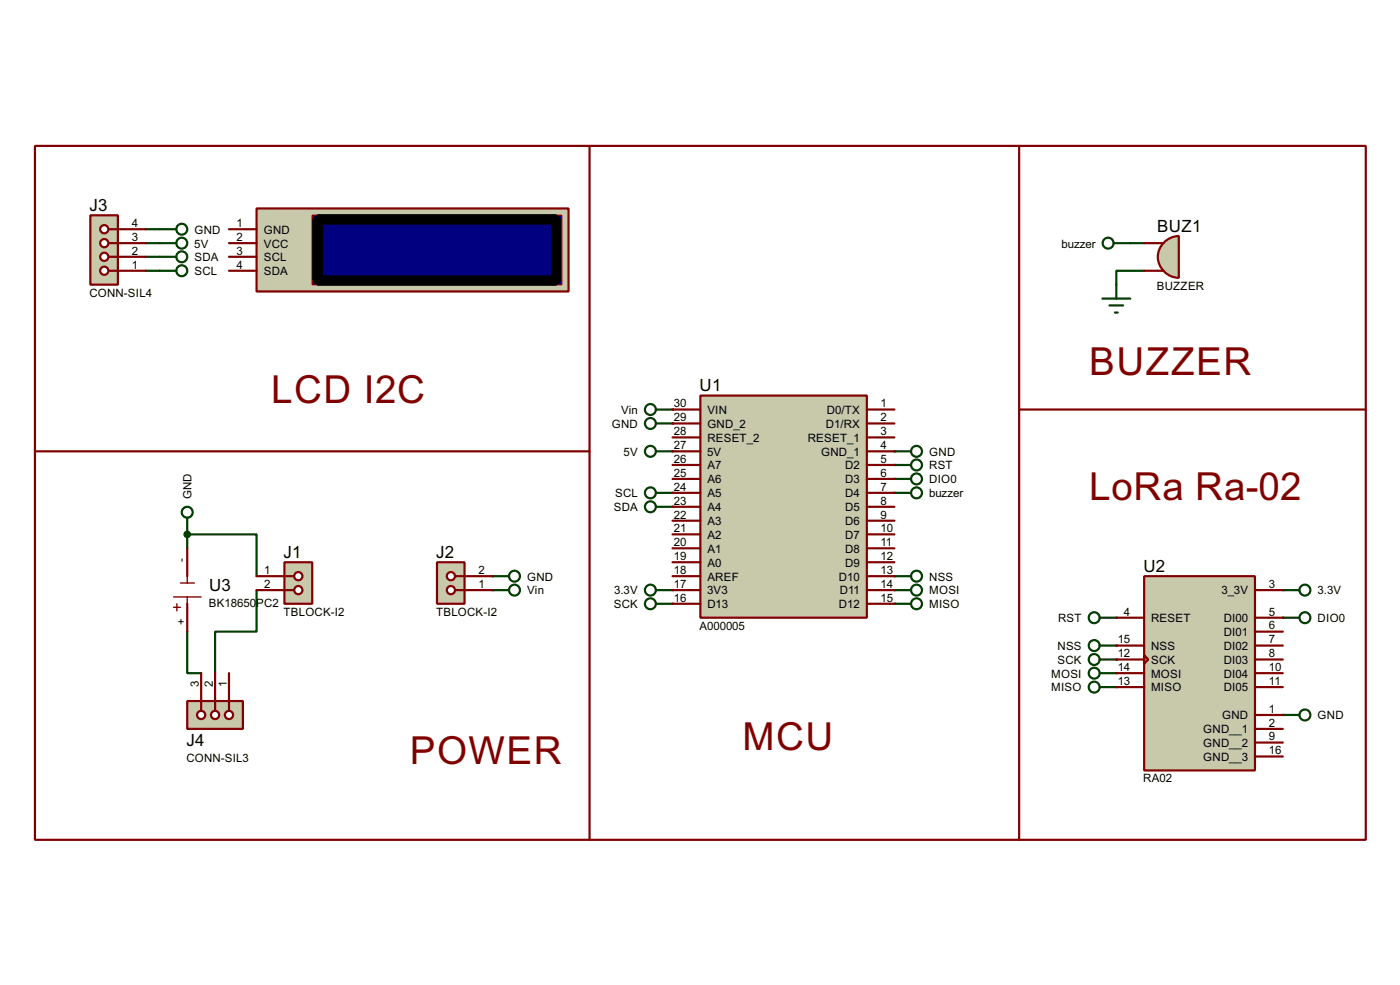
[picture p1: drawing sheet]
<svg xmlns="http://www.w3.org/2000/svg" width="256mm" height="180mm" viewBox="0 0 256 180" stroke-linecap="round" stroke-linejoin="round" font-family="sans-serif">
<g fill="#004000">
<circle cx="90.2" cy="108" r=".2"/>
<circle cx="90.2" cy="105.5" r=".2"/>
<circle cx="34.3" cy="97.8" r=".2"/>
</g>
<path d="M26.7 42h2.6M26.7 44.5h2.6M26.7 47h2.6M26.7 49.6h2.6M207.1 44.5h2.5M209.6 49.6h-5.1v2.5M34.3 100.4v-2.6h12.7v7.7M34.3 115.6v7.6h2.6M47 108v7.6h-7.6v7.6" fill="none" stroke="#004000" stroke-width=".4"/>
<g fill="#004000">
<circle cx="123.2" cy="108" r=".2"/>
<circle cx="123.2" cy="82.6" r=".2"/>
<circle cx="123.2" cy="92.8" r=".2"/>
<circle cx="123.2" cy="90.2" r=".2"/>
<circle cx="163.9" cy="105.5" r=".2"/>
<circle cx="163.9" cy="108" r=".2"/>
<circle cx="163.9" cy="110.5" r=".2"/>
<circle cx="123.2" cy="110.5" r=".2"/>
<circle cx="163.9" cy="85.1" r=".2"/>
<circle cx="163.9" cy="87.7" r=".2"/>
<circle cx="163.9" cy="90.2" r=".2"/>
<circle cx="163.9" cy="82.6" r=".2"/>
<circle cx="123.2" cy="77.5" r=".2"/>
<circle cx="123.2" cy="75" r=".2"/>
<circle cx="235" cy="108" r=".2"/>
<circle cx="235" cy="113.1" r=".2"/>
<circle cx="235" cy="130.9" r=".2"/>
<circle cx="204.5" cy="125.8" r=".2"/>
<circle cx="204.5" cy="123.2" r=".2"/>
<circle cx="204.5" cy="118.2" r=".2"/>
<circle cx="204.5" cy="113.1" r=".2"/>
<circle cx="204.5" cy="120.7" r=".2"/>
</g>
<path d="M52.1 102.9h5.1v7.6h-5.1z" fill="#c8c8aa" stroke="#800000" stroke-width=".4"/>
<path d="M52.1 105.5h1.8" fill="none" stroke="#800000" stroke-width=".4"/>
<circle cx="54.6" cy="105.5" r=".75" fill="#feffff" stroke="#800000" stroke-width=".4"/>
<path d="M52.1 108h1.8" fill="none" stroke="#800000" stroke-width=".4"/>
<circle cx="54.6" cy="108" r=".75" fill="#feffff" stroke="#800000" stroke-width=".4"/>
<path d="M34.3 100.4v5.1M34.3 110.5v5.1M47 105.5h5.1M47 108h5.1" fill="none" stroke="#800000" stroke-width=".4"/>
<path d="M31.8 109.3h5.1M31.8 111.2h1.3M32.4 110.5v1.3M33.1 106.7h2.5M34.3 105.5v1.2M34.3 109.3v1.2" fill="none" stroke="#800000" stroke-width=".25"/>
<g fill="none" stroke="#004000" stroke-width=".4">
<path d="M90.2 108h3.1M90.2 105.5h3.1"/>
<circle cx="94.2" cy="105.5" r="1"/>
<circle cx="94.2" cy="108" r="1"/>
</g>
<path d="M80.1 102.9h5v7.6h-5z" fill="#c8c8aa" stroke="#800000" stroke-width=".4"/>
<path d="M83.4 108h1.7" fill="none" stroke="#800000" stroke-width=".4"/>
<circle cx="82.6" cy="108" r=".75" fill="#feffff" stroke="#800000" stroke-width=".4"/>
<path d="M83.4 105.5h1.7" fill="none" stroke="#800000" stroke-width=".4"/>
<circle cx="82.6" cy="105.5" r=".75" fill="#feffff" stroke="#800000" stroke-width=".4"/>
<path d="M85.1 108h5.1M85.1 105.5h5.1" fill="none" stroke="#800000" stroke-width=".4"/>
<g fill="none" stroke="#004000" stroke-width=".4">
<path d="M120.2 75h3M120.2 77.5h3M34.3 94.8v3M163.9 82.6h3M120.2 108h3M235 108h3.1"/>
<circle cx="119.1" cy="75" r="1"/>
<circle cx="119.1" cy="77.5" r="1"/>
<circle cx="34.3" cy="93.8" r="1"/>
<circle cx="167.9" cy="82.6" r="1"/>
<circle cx="119.1" cy="108" r="1"/>
<circle cx="239" cy="108" r="1"/>
</g>
<circle cx="34.3" cy="97.8" r=".5" fill="#004000" stroke="#004000" stroke-width=".4"/>
<path d="M16.6 39.4h5v12.7h-5z" fill="#c8c8aa" stroke="#800000" stroke-width=".4"/>
<path d="M19.9 49.6h1.7" fill="none" stroke="#800000" stroke-width=".4"/>
<circle cx="19.1" cy="49.6" r=".75" fill="#feffff" stroke="#800000" stroke-width=".4"/>
<path d="M19.9 47h1.7" fill="none" stroke="#800000" stroke-width=".4"/>
<circle cx="19.1" cy="47" r=".75" fill="#feffff" stroke="#800000" stroke-width=".4"/>
<path d="M19.9 44.5h1.7" fill="none" stroke="#800000" stroke-width=".4"/>
<circle cx="19.1" cy="44.5" r=".75" fill="#feffff" stroke="#800000" stroke-width=".4"/>
<path d="M19.9 42h1.7" fill="none" stroke="#800000" stroke-width=".4"/>
<circle cx="19.1" cy="42" r=".75" fill="#feffff" stroke="#800000" stroke-width=".4"/>
<path d="M21.6 49.6h5.1M21.6 47h5.1M21.6 44.5h5.1M21.6 42h5.1" fill="none" stroke="#800000" stroke-width=".4"/>
<g fill="none" stroke="#004000" stroke-width=".4">
<path d="M29.3 42h3M29.3 44.5h3M29.3 47h3M29.3 49.6h3M120.2 82.6h3M120.2 92.8h3M120.2 90.2h3"/>
<circle cx="33.3" cy="42" r="1"/>
<circle cx="33.3" cy="49.6" r="1"/>
<circle cx="33.3" cy="44.5" r="1"/>
<circle cx="33.3" cy="47" r="1"/>
<circle cx="119.1" cy="82.6" r="1"/>
<circle cx="119.1" cy="92.8" r="1"/>
<circle cx="119.1" cy="90.2" r="1"/>
</g>
<path d="M34.3 128.3h10.2v5.1h-10.2z" fill="#c8c8aa" stroke="#800000" stroke-width=".4"/>
<path d="M42 128.3v1.8" fill="none" stroke="#800000" stroke-width=".4"/>
<circle cx="41.9" cy="130.9" r=".75" fill="#feffff" stroke="#800000" stroke-width=".4"/>
<path d="M39.4 128.3v1.8" fill="none" stroke="#800000" stroke-width=".4"/>
<circle cx="39.4" cy="130.9" r=".75" fill="#feffff" stroke="#800000" stroke-width=".4"/>
<path d="M36.9 128.3v1.8" fill="none" stroke="#800000" stroke-width=".4"/>
<circle cx="36.8" cy="130.9" r=".75" fill="#feffff" stroke="#800000" stroke-width=".4"/>
<path d="M36.9 123.2v5.1M39.4 123.2v5.1M42 123.2v5.1" fill="none" stroke="#800000" stroke-width=".4"/>
<path d="M57.2 39.4h45.7v12.7h-45.7z" fill="#fff" stroke="#800000" stroke-width=".25"/>
<path d="M47 38.2h57.2v15.2h-57.2z" fill="#c8c8aa" stroke="#800000" stroke-width=".4"/>
<path d="M57.2 39.4h45.7v12.7h-45.7z" fill="#000080" stroke="#800000" stroke-width=".25"/>
<path d="M58.2 40.2h43.7v11.2h-43.7z" fill="none" stroke="#000" stroke-width="1.9"/>
<path d="M42 42h5M42 44.5h5M42 47h5M42 49.6h5" fill="none" stroke="#800000" stroke-width=".4"/>
<path d="M213.3 44.4a3.9 3.9 0 0 1 2.7-1.2v7.7a3.8 3.8 0 0 1-3.6-2.4 3.8 3.8 0 0 1 .9-4.1z" fill-rule="evenodd" fill="#c8c8aa" stroke="#800000" stroke-width=".4"/>
<path d="M209.6 49.6h3.6M209.6 44.5h3.6" fill="none" stroke="#800000" stroke-width=".4"/>
<g fill="none" stroke="#004000" stroke-width=".4">
<path d="M202 54.7h5.1M203.3 55.9h2.5M204 44.5h3.1M204.3 57.2h.5M204.5 52.1v2.6M163.9 90.2h3M163.9 87.7h3M163.9 85.1h3M120.2 110.5h3M163.9 105.5h3M163.9 110.5h3M163.9 108h3"/>
<path d="M201.5 118.2h3M201.5 113.1h3M235 113.1h3.1M201.5 120.7h3M201.5 123.2h3M201.5 125.8h3"/>
<circle cx="203" cy="44.5" r="1"/>
<circle cx="167.9" cy="85.1" r="1"/>
<circle cx="167.9" cy="90.2" r="1"/>
<circle cx="167.9" cy="87.7" r="1"/>
<circle cx="119.1" cy="110.5" r="1"/>
<circle cx="167.9" cy="108" r="1"/>
<circle cx="167.9" cy="110.5" r="1"/>
<circle cx="167.9" cy="105.5" r="1"/>
<circle cx="200.4" cy="118.2" r="1"/>
<circle cx="200.4" cy="113.1" r="1"/>
<circle cx="239" cy="113.1" r="1"/>
<circle cx="200.4" cy="120.7" r="1"/>
<circle cx="200.4" cy="125.8" r="1"/>
<circle cx="200.4" cy="123.2" r="1"/>
</g>
<path d="M128.3 72.4h30.5v40.7h-30.5z" fill-rule="evenodd" fill="#c8c8aa" stroke="#800000" stroke-width=".4"/>
<g fill="none" stroke="#800000" stroke-width=".4">
<path d="M123.2 75h5.1M123.2 77.5h5.1M158.8 75h5.1M158.8 77.5h5.1M123.2 82.6h5.1M123.2 97.8h5.1M123.2 95.3h5.1M123.2 92.8h5.1M123.2 90.2h5.1M123.2 87.7h5.1M123.2 85.1h5.1M123.2 80.1h5.1"/>
<path d="M158.8 82.6h5.1M158.8 97.8h5.1M158.8 95.3h5.1M158.8 92.8h5.1M158.8 90.2h5.1M158.8 87.7h5.1M158.8 85.1h5.1M158.8 80.1h5.1M123.2 108h5.1M123.2 102.9h5.1M123.2 100.4h5.1M123.2 105.5h5.1"/>
<path d="M123.2 110.5h5.1M158.8 108h5.1M158.8 102.9h5.1M158.8 100.4h5.1M158.8 105.5h5.1M158.8 110.5h5.1"/>
</g>
<g fill="none" stroke="#004000" stroke-width=".4">
<path d="M235 130.9h3.1"/>
<circle cx="239" cy="130.9" r="1"/>
</g>
<path d="M209.6 105.5h20.3v35.5h-20.3z" fill-rule="evenodd" fill="#c8c8aa" stroke="#800000" stroke-width=".4"/>
<g fill="none" stroke="#800000" stroke-width=".4">
<path d="M6.4 26.7h243.8v127h-243.8zM108 26.7v127M186.7 26.7v127M186.7 75h63.5M6.4 82.6h101.6M204.5 113.1h5.1M204.5 118.2h5.1M209.6 119.9l.8 .8-.8 .8zM229.9 108h5.1M229.9 113.1h5.1M229.9 115.6h5.1M229.9 118.2h5.1"/>
<path d="M204.5 120.7h5.1M204.5 123.2h5.1M204.5 125.8h5.1M229.9 120.7h5.1M229.9 123.2h5.1M229.9 125.8h5.1M229.9 130.9h5.1M229.9 133.4h5.1M229.9 135.9h5.1M229.9 138.5h5.1"/>
</g>
<g font-size="7.9" fill="#800000">
<text x="199.5" y="68.7">BUZZER</text>
<text x="49.7" y="73.8">LCD I2C</text>
<text x="199.5" y="91.5">LoRa Ra-02</text>
<text x="136" y="137.3">MCU</text>
<text x="75.1" y="139.9">POWER</text>
</g>
<g font-size="3.5">
<text x="16.4" y="38.6">J3</text>
<text x="212" y="42.4">BUZ1</text>
<text x="128.2" y="71.6">U1</text>
<text x="52" y="102.1">J1</text>
<text x="79.9" y="102.1">J2</text>
<text x="209.5" y="104.7">U2</text>
<text x="38.3" y="108.2">U3</text>
<text x="34.2" y="136.5">J4</text>
</g>
<g font-size="2.4">
<text x="24.2" y="41.6">4</text>
<text x="43.4" y="41.6">1</text>
<text x="24.2" y="46.6">2</text>
<text x="24.2" y="44.1">3</text>
<text x="35.6" y="45.3">5V</text>
<text x="35.6" y="42.7">GND</text>
<text x="35.6" y="47.8">SDA</text>
<text x="43.4" y="44.1">2</text>
<text x="43.4" y="46.6">3</text>
<text x="48.3" y="42.7">GND</text>
<text x="48.3" y="45.3">VCC</text>
<text x="48.3" y="47.8">SCL</text>
<text x="194.5" y="45.3">buzzer</text>
<text x="24.2" y="49.2">1</text>
<text x="35.6" y="50.4">SCL</text>
<text x="43.4" y="49.2">4</text>
<text x="48.3" y="50.4">SDA</text>
<text x="211.9" y="53.1">BUZZER</text>
<text x="16.4" y="54.3">CONN-SIL4</text>
<text x="113.8" y="75.8">Vin</text>
<text x="123.5" y="77.1">29</text>
<text x="123.5" y="74.6">30</text>
<text x="129.6" y="75.8">VIN</text>
<text x="151.5" y="75.8">D0/TX</text>
<text x="161.3" y="74.6">1</text>
<text x="161.3" y="77.1">2</text>
<text x="112.1" y="78.3">GND</text>
<text x="114.3" y="83.4">5V</text>
<text x="123.5" y="82.2">27</text>
<text x="123.5" y="79.7">28</text>
<text x="129.6" y="83.4">5V</text>
<text x="129.6" y="78.3">GND_2</text>
<text x="129.6" y="80.8">RESET_2</text>
<text x="148" y="80.8">RESET_1</text>
<text x="150.4" y="83.4">GND_1</text>
<text x="151.3" y="78.3">D1/RX</text>
<text x="161.3" y="82.2">4</text>
<text x="161.3" y="79.7">3</text>
<text x="170.2" y="83.4">GND</text>
<text x="123.5" y="89.8">24</text>
<text x="123.5" y="87.3">25</text>
<text x="123.5" y="84.7">26</text>
<text x="129.6" y="88.5">A6</text>
<text x="129.6" y="85.9">A7</text>
<text x="154.8" y="85.9">D2</text>
<text x="154.8" y="88.5">D3</text>
<text x="161.3" y="84.7">5</text>
<text x="161.3" y="87.3">6</text>
<text x="161.3" y="89.8">7</text>
<text x="170.2" y="88.5">DIO0</text>
<text x="170.2" y="85.9">RST</text>
<text x="35.1" y="91.4" transform="rotate(-90 35.1 91.4)">GND</text>
<text x="112.4" y="93.6">SDA</text>
<text x="112.7" y="91">SCL</text>
<text x="123.5" y="94.9">22</text>
<text x="123.5" y="92.4">23</text>
<text x="129.6" y="93.6">A4</text>
<text x="129.6" y="91">A5</text>
<text x="154.8" y="91">D4</text>
<text x="154.8" y="93.6">D5</text>
<text x="161.3" y="92.4">8</text>
<text x="161.3" y="94.9">9</text>
<text x="170.2" y="91">buzzer</text>
<text x="123.5" y="100">20</text>
<text x="123.5" y="97.4">21</text>
<text x="129.6" y="101.2">A1</text>
<text x="129.6" y="98.6">A2</text>
<text x="129.6" y="96.1">A3</text>
<text x="154.8" y="96.1">D6</text>
<text x="154.8" y="98.6">D7</text>
<text x="154.8" y="101.2">D8</text>
<text x="161.3" y="97.4">10</text>
<text x="161.3" y="100">11</text>
<text x="33.9" y="102.9" transform="rotate(-90 33.9 102.9)">-</text>
<text x="48.4" y="105.1">1</text>
<text x="48.4" y="107.6">2</text>
<text x="87.7" y="107.6">1</text>
<text x="87.7" y="105.1">2</text>
<text x="96.6" y="106.3">GND</text>
<text x="123.5" y="107.6">17</text>
<text x="123.5" y="102.5">19</text>
<text x="123.5" y="105.1">18</text>
<text x="129.6" y="103.7">A0</text>
<text x="129.6" y="106.3">AREF</text>
<text x="153.7" y="106.3">D10</text>
<text x="154.8" y="103.7">D9</text>
<text x="161.3" y="105.1">13</text>
<text x="161.3" y="107.6">14</text>
<text x="161.3" y="102.5">12</text>
<text x="170.2" y="106.3">NSS</text>
<text x="232.5" y="107.6">3</text>
<text x="38.3" y="111.1">BK18650PC2</text>
<text x="51.9" y="112.7">TBLOCK-I2</text>
<text x="79.9" y="112.7">TBLOCK-I2</text>
<text x="96.6" y="108.8">Vin</text>
<text x="112.4" y="111.3">SCK</text>
<text x="112.5" y="108.8">3.3V</text>
<text x="123.5" y="110.1">16</text>
<text x="129.6" y="108.8">3V3</text>
<text x="129.6" y="111.3">D13</text>
<text x="153.7" y="111.3">D12</text>
<text x="153.8" y="108.8">D11</text>
<text x="161.3" y="110.1">15</text>
<text x="170.2" y="108.8">MOSI</text>
<text x="170.2" y="111.3">MISO</text>
<text x="193.8" y="113.9">RST</text>
<text x="205.9" y="112.7">4</text>
<text x="210.9" y="113.9">RESET</text>
<text x="223.8" y="108.8">3_3V</text>
<text x="224.2" y="113.9">DI00</text>
<text x="232.5" y="112.7">5</text>
<text x="241.4" y="108.8">3.3V</text>
<text x="241.4" y="113.9">DIO0</text>
<text x="33.9" y="114.3" transform="rotate(-90 33.9 114.3)">+</text>
<text x="128.1" y="115.3">A000005</text>
<text x="193.7" y="119">NSS</text>
<text x="204.8" y="117.8">15</text>
<text x="210.9" y="119">NSS</text>
<text x="224.2" y="116.4">DI01</text>
<text x="224.2" y="119">DI02</text>
<text x="232.5" y="115.2">6</text>
<text x="232.5" y="117.8">7</text>
<text x="36.4" y="125.8" transform="rotate(-90 36.4 125.8)">3</text>
<text x="39" y="125.8" transform="rotate(-90 39 125.8)">2</text>
<text x="41.5" y="125.8" transform="rotate(-90 41.5 125.8)">1</text>
<text x="192.6" y="124">MOSI</text>
<text x="193.7" y="121.5">SCK</text>
<text x="204.8" y="125.4">13</text>
<text x="204.8" y="122.8">14</text>
<text x="204.8" y="120.3">12</text>
<text x="210.9" y="124">MOSI</text>
<text x="210.9" y="121.5">SCK</text>
<text x="224.2" y="121.5">DI03</text>
<text x="224.2" y="124">DI04</text>
<text x="232.5" y="120.3">8</text>
<text x="232.5" y="122.8">10</text>
<text x="232.5" y="125.4">11</text>
<text x="192.6" y="126.6">MISO</text>
<text x="210.9" y="126.6">MISO</text>
<text x="223.9" y="131.7">GND</text>
<text x="224.2" y="126.6">DI05</text>
<text x="232.5" y="130.5">1</text>
<text x="241.4" y="131.7">GND</text>
<text x="220.4" y="134.2">GND__1</text>
<text x="220.4" y="136.7">GND__2</text>
<text x="232.5" y="133">2</text>
<text x="232.5" y="135.5">9</text>
<text x="34.1" y="139.4">CONN-SIL3</text>
<text x="209.4" y="143.2">RA02</text>
<text x="220.4" y="139.3">GND__3</text>
<text x="232.5" y="138.1">16</text>
</g>
</svg>
